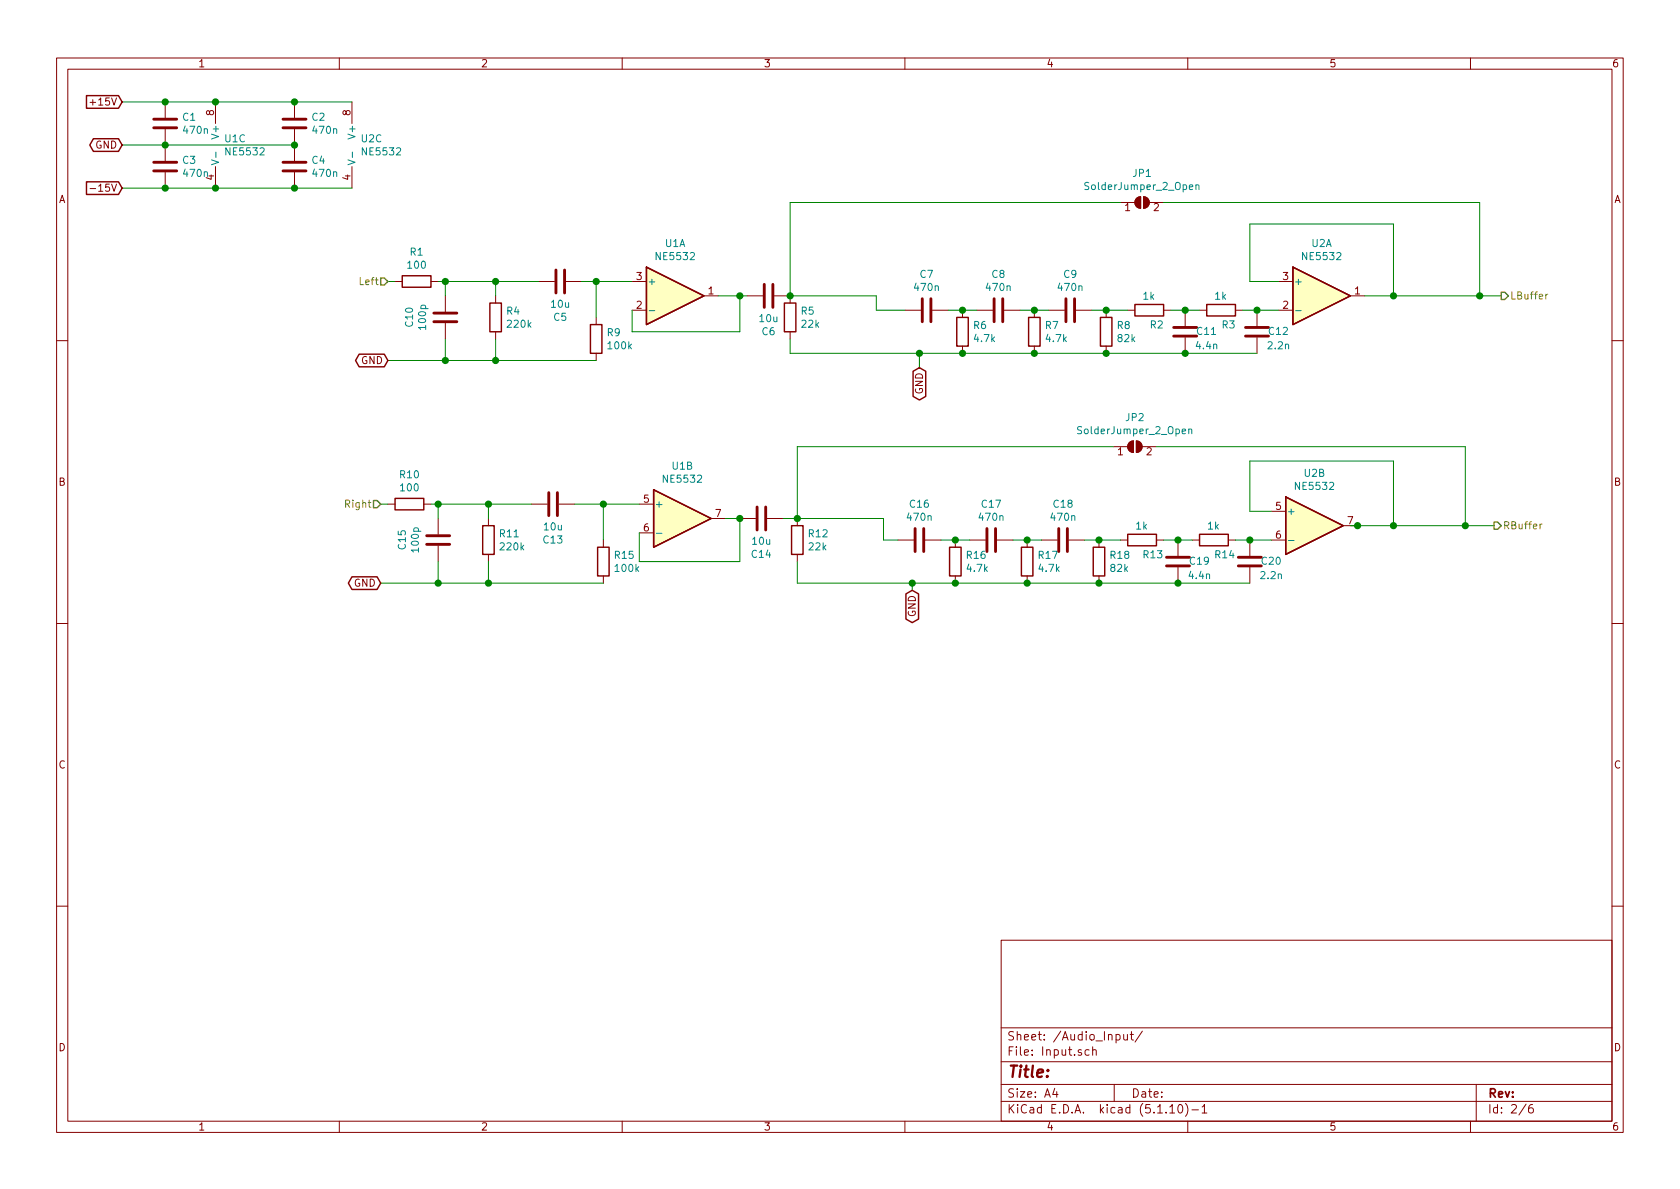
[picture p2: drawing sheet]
<svg xmlns="http://www.w3.org/2000/svg" width="297mm" height="210mm" viewBox="0 0 297 210" stroke-linecap="round" stroke-linejoin="round" font-family="sans-serif">
<g fill="none" stroke="#840000" stroke-width=".18">
<path d="M10 10.3h277v189.9h-277zM12 12.2h273v186.1h-273zM15.9 18.1h1M29.2 18v2.8M38.1 18v3.8M52.1 18v2.8M60 10.3v1.9M62.2 18v3.8M110 10.3v1.9M160 10.3v1.9M210 10.3v1.9M260 10.3v1.9"/>
<path d="M15.9 33.3h1M29.2 22.9v5.5M29.2 30.5v2.8M38.1 29.5v3.8M52.1 22.9v5.5M52.1 30.5v2.8M62.2 29.5v3.8M198.1 35.8h2.6M200.9 35.1l.4-.3h.4v2a1.03 1.03 0 0 1-.9-.6 1.03 1.03 0 0 1 .1-1.1zM202.2 34.8a1.02 1.02 0 0 1 1 1 1.02 1.02 0 0 1-1 1zM203.2 35.8h2.5M69.8 49.8h1.3"/>
<path d="M76.2 49.8h1.3M78.7 52.3v2.8M78.7 57.1v2.8M87.6 52.3v1.3M87.6 58.7v1.2M95.2 49.8h2.8M100.1 49.8h2.8M105.4 56.1v1.3M111.8 54.9h2.5M111.8 49.8h2.5M124.5 52.3h2.5M132.1 52.3h2.8"/>
<path d="M136.9 52.3h2.8v1.3M139.7 58.7v1.2M160 54.9h2.8M164.8 54.9h2.8M170.2 54.9v1.2M172.7 54.9h2.8M177.5 54.9h2.8M182.9 54.9v1.2M185.4 54.9h2.8M190.2 54.9h2.8M195.6 54.9v1.2M199.4 54.9h1.3"/>
<path d="M205.7 54.9h1.3M209.5 54.9v2.8M209.5 59.7v2.8M212.1 54.9h1.3M218.4 54.9h1.3M222.2 54.9v2.8M222.2 59.7v2.8M226.1 54.9h2.5M226.1 49.8h2.5M238.8 52.3h2.5M10 60.2h2M105.4 62.5v1.2"/>
<path d="M170.2 61.2v1.3M182.9 61.2v1.3M195.6 61.2v1.3M196.8 79h2.6M199.7 78.2l.7-.2v2a1.02 1.02 0 0 1-1-.7 1.02 1.02 0 0 1 .3-1.1zM200.9 78a1.02 1.02 0 0 1 1 1 1.02 1.02 0 0 1-1 1zM201.9 79h2.6M285 60.2h2M68.6 89.1h1.2M74.9 89.1h1.3M77.5 91.7v2.8M77.5 96.5v2.8"/>
<path d="M86.4 91.7v1.3M86.4 98v1.3M94 89.1h2.8M98.8 89.1h2.8M106.7 95.5v1.3M113 89.1h2.6M113 94.2h2.6M125.7 91.7h2.6M130.8 91.7h2.8M135.6 91.7h2.8M141 91.7v1.3M141 98v1.3"/>
<path d="M158.7 95.5h2.8M163.6 95.5h2.8M168.9 95.5v1.3M171.4 95.5h2.8M176.3 95.5h2.8M181.6 95.5v1.3M184.1 95.5h2.8M189 95.5h2.8M194.3 95.5v1.3M198.1 95.5h1.3M204.5 95.5h1.2M208.3 95.5v2.8"/>
<path d="M210.8 95.5h1.3M217.2 95.5h1.2M221 95.5v2.8M224.8 95.5h2.5M224.8 90.4h2.5M237.5 93h2.5M10 110.3h2M106.7 101.8v1.3M168.9 101.8v1.3M181.6 101.8v1.3M194.3 101.8v1.3M208.3 100.3v2.8"/>
<path d="M221 100.3v2.8M285 110.3h2M10 160.2h2M177 166.3h108v32h-108zM285 160.2h2M60 198.3v1.9M110 198.3v1.9M160 198.3v1.9M177 194.8h108M177 191.8h108M177 187.8h108M177 181.8h108"/>
<path d="M186.5 192.5l-.4 1h1M186.8 193v1M192.6 185.7l-.5-.1-.3 .3 .2 .6h.6M193.2 185.7l.2-.1 .4 .1v.9M193.2 185.1v1.5M197 191.8v3M197.3 183l.5-.1 .2 .3-.1 .6h-.6M198.7 182.9v.8a.39 .39 0 0 0 .6 .1M199.3 182.9v1M199.8 182.9h.6M200.1 182.4v1.3l.3 .2M202 182.3l-1.3 2"/>
<path d="M206.8 195.8l.5-.5v1.5M206.8 196.8h.9M208.5 195.4l.1-.1a.8 .8 0 0 1 .5 .8 .8 .8 0 0 1-.5 .7 1 1 0 0 1-.1-1.4zM209.6 195.1a1.71 1.71 0 0 1 0 2.3M210 198.3v1.9M210.7 196.3h1.2M212.5 195.8l.5-.5v1.5M212.5 196.8h.9M260 198.3v1.9M261 191.8v6.5M269.8 195.2l-1.2 2M271 195.3a.62 .62 0 0 0-.7 .7v.7l.3 .1 .4-.1 .1-.5-.1-.2-.4-.1-.3 .3"/>
</g>
<g fill="none" stroke="#840000" stroke-width=".25">
<path d="M15.3 16.9h5.7l.6 1.1-.6 1.1h-5.7zM15.3 32.2h5.7l.6 1.1-.6 1.1h-5.7zM16.5 24.5h4.5l.6 1.1-.6 1.2h-4.5l-.6-1.2zM71.1 48.8h5.1v2h-5.1zM86.6 53.6h2v5.1h-2zM104.4 57.4h2v5.1h-2zM114.3 47.2l10.2 5.1-10.2 5.1zM138.7 53.6h2v5.1h-2zM169.2 56.1h2v5.1h-2zM181.9 56.1h2v5.1h-2zM194.6 56.1h2v5.1h-2zM200.7 53.8h5v2.1h-5z"/>
<path d="M213.4 53.8h5v2.1h-5zM228.6 47.2l10.2 5.1-10.2 5.1zM63.5 62.6h4.4l.7 1.1-.7 1.2h-4.4l-.6-1.2zM161.4 65.7l1.2-.7 1.1 .7v4.4l-1.1 .6-1.2-.6zM69.8 88.1h5.1v2.1h-5.1zM85.3 93h2.1v5h-2.1zM105.7 96.8h2v5h-2zM115.6 86.6l10.1 5.1-10.1 5.1zM140 93h2v5h-2zM167.9 96.8h2v5h-2zM180.6 96.8h2v5h-2zM193.3 96.8h2v5h-2z"/>
<path d="M199.4 94.5h5.1v2h-5.1zM212.1 94.5h5.1v2h-5.1zM227.3 87.9l10.2 5.1-10.2 5zM62.2 102h4.5l.6 1.1-.6 1.1h-4.5l-.6-1.1zM160.2 105l1.1-.6 1.1 .6v4.5l-1.1 .6-1.1-.6z"/>
</g>
<g fill="none" stroke="#840000" stroke-width=".51">
<path d="M27.2 22.6h4M27.2 21.1h4M27.2 30.2h4M27.2 28.7h4M50 22.6h4.1M50 21.1h4.1M50 30.2h4.1M50 28.7h4.1M76.7 56.9h4.1M76.7 55.4h4.1M98.3 47.7v4.1M99.8 47.7v4.1"/>
<path d="M135.1 50.3v4.1M136.7 50.3v4.1M163.1 52.8v4.1M164.6 52.8v4.1M175.8 52.8v4.1M177.3 52.8v4.1M188.5 52.8v4.1M190 52.8v4.1M207.5 57.9h4.1M207.5 59.4h4.1M220.2 57.9h4.1M220.2 59.4h4.1"/>
<path d="M75.4 96.3h4.1M75.4 94.7h4.1M97 87.1v4.1M98.6 87.1v4.1M133.9 89.7v4M135.4 89.7v4M161.8 93.5v4M163.3 93.5v4M174.5 93.5v4M176 93.5v4M187.2 93.5v4M188.7 93.5v4"/>
<path d="M206.2 98.5h4.1M218.9 98.5h4.1M206.2 100.1h4.1M218.9 100.1h4.1"/>
</g>
<path d="M37.4 28.3l1.3 .4-1.3 .4M38.2 26.9v1M61.5 28.3l1.3 .4-1.3 .4M62.3 26.9v1M211.5 32.8l.1-.1h.3l.1 .8M211.5 32.7v.8M114.8 54.9h1M229.1 54.9h1M210.2 76l.2-.1h.3v.8M210.2 75.9v.8M116.1 94.3h.9M227.8 95.6h1" fill="none" stroke="#008484" stroke-width=".18"/>
<g fill="#ffffc2" stroke="#ffffc2" stroke-width=".18">
<path d="M114.3 47.2l10.2 5.1-10.2 5.1z"/>
<path d="M115.6 86.6l10.1 5.1-10.1 5.1z"/>
<path d="M227.3 87.9l10.2 5.1-10.2 5z"/>
<path d="M228.6 47.2l10.2 5.1-10.2 5.1z"/>
</g>
<g fill="#840000" stroke="#840000" stroke-width=".18">
<path d="M200.9 35.1l.4-.3h.4v2a1.03 1.03 0 0 1-.9-.6 1.03 1.03 0 0 1 .1-1.1z"/>
<path d="M202.2 34.8a1.02 1.02 0 0 1 1 1 1.02 1.02 0 0 1-1 1z"/>
<path d="M199.7 78.2l.7-.2v2a1.02 1.02 0 0 1-1-.7 1.02 1.02 0 0 1 .3-1.1z"/>
<path d="M200.9 78a1.02 1.02 0 0 1 1 1 1.02 1.02 0 0 1-1 1z"/>
</g>
<g fill="none" stroke="#008400" stroke-width=".18">
<path d="M21.6 18h40.6M21.6 25.6h30.5M21.6 33.3h40.6M198.1 35.8h-58.4v16.5h15.2v2.6h5.1M205.7 35.8h55.9v16.5M68.6 49.8h1.2M77.5 49.8h17.7M78.7 49.8v2.5M78.7 59.9v3.8M87.6 49.8v2.5M87.6 59.9v3.8M102.9 49.8h8.9"/>
<path d="M105.4 49.8v6.3M127 52.3h5.1M130.8 52.3v6.4h-19v-3.8M139.7 59.9v2.6h82.5M167.6 54.9h5.1M180.3 54.9h5.1M193 54.9h6.4M207 54.9h5.1M219.7 54.9h6.4M226.1 49.8h-5.1v-10.2h25.4v12.7M241.3 52.3h24.1M68.6 63.7h36.8"/>
<path d="M162.6 62.5v2.5M196.8 79h-55.8v12.7M204.5 79h54.6v14M67.3 89.1h1.3M76.2 89.1h17.8M77.5 89.1v2.6M77.5 99.3v3.8M86.4 89.1v2.6M86.4 99.3v3.8M101.6 89.1h11.4M106.7 89.1v6.4M128.3 91.7h2.5v7.6h-17.8v-5.1"/>
<path d="M138.4 91.7h17.8v3.8h2.5M141 99.3v3.8h80M166.4 95.5h5M179.1 95.5h5M191.8 95.5h6.3M205.7 95.5h5.1M218.4 95.5h6.4M224.8 90.4h-3.8v-8.9h25.4v11.5M238.8 93h25.4M67.3 103.1h39.4M161.3 103.1v1.3"/>
</g>
<path d="M67.3 49.1h.6l.7 .7-.7 .6h-.6zM265.4 51.7h.7l.6 .6-.6 .7h-.7zM66 88.5h.7l.6 .6-.6 .7h-.7zM264.2 92.3h.6l.6 .7-.6 .6h-.6z" fill="none" stroke="#848400" stroke-width=".25"/>
<path d="M273.3 52v.9M273.7 52l-.4 .3M272.6 92.7h-.2l-.1 .2" fill="none" stroke="#848400" stroke-width=".18"/>
<g fill="#008400" stroke="#008400" stroke-width=".25">
<circle cx="195.6" cy="62.5" r=".51"/>
<circle cx="240" cy="93" r=".51"/>
<circle cx="181.6" cy="103.1" r=".51"/>
<circle cx="168.9" cy="103.1" r=".51"/>
<circle cx="38.1" cy="18" r=".51"/>
<circle cx="181.6" cy="95.5" r=".51"/>
<circle cx="38.1" cy="33.3" r=".51"/>
<circle cx="182.9" cy="54.9" r=".51"/>
<circle cx="170.2" cy="54.9" r=".51"/>
<circle cx="182.9" cy="62.5" r=".51"/>
<circle cx="194.3" cy="103.1" r=".51"/>
<circle cx="52.1" cy="33.3" r=".51"/>
<circle cx="170.2" cy="62.5" r=".51"/>
<circle cx="162.6" cy="62.5" r=".51"/>
<circle cx="52.1" cy="18" r=".51"/>
<circle cx="259.1" cy="93" r=".51"/>
<circle cx="261.6" cy="52.3" r=".51"/>
<circle cx="222.3" cy="54.9" r=".51"/>
<circle cx="78.7" cy="49.8" r=".51"/>
<circle cx="87.6" cy="49.8" r=".51"/>
<circle cx="105.4" cy="49.8" r=".51"/>
<circle cx="77.5" cy="89.1" r=".51"/>
<circle cx="106.7" cy="89.1" r=".51"/>
<circle cx="86.4" cy="89.1" r=".51"/>
<circle cx="141" cy="91.7" r=".51"/>
<circle cx="139.7" cy="52.3" r=".51"/>
<circle cx="246.4" cy="52.3" r=".51"/>
<circle cx="130.8" cy="91.7" r=".51"/>
<circle cx="246.4" cy="93" r=".51"/>
<circle cx="130.8" cy="52.3" r=".51"/>
<circle cx="161.3" cy="103.1" r=".51"/>
<circle cx="86.4" cy="103.1" r=".51"/>
<circle cx="29.2" cy="18" r=".51"/>
<circle cx="77.5" cy="103.1" r=".51"/>
<circle cx="221" cy="95.5" r=".51"/>
<circle cx="78.7" cy="63.7" r=".51"/>
<circle cx="209.6" cy="62.5" r=".51"/>
<circle cx="87.6" cy="63.7" r=".51"/>
<circle cx="209.6" cy="54.9" r=".51"/>
<circle cx="195.6" cy="54.9" r=".51"/>
<circle cx="52.1" cy="25.6" r=".51"/>
<circle cx="208.3" cy="103.1" r=".51"/>
<circle cx="29.2" cy="25.6" r=".51"/>
<circle cx="208.3" cy="95.5" r=".51"/>
<circle cx="194.3" cy="95.5" r=".51"/>
<circle cx="168.9" cy="95.5" r=".51"/>
<circle cx="29.2" cy="33.3" r=".51"/>
</g>
<text font-size="2.8" fill="#840000" x="178" y="190.5">Title:</text>
<g font-size="2.1" fill="#840000">
<text x="178" y="184">Sheet: /Audio_Input/</text>
<text x="178" y="186.7">File: Input.sch</text>
<text x="178" y="196.9">KiCad E.D.A. kicad (5.1.10)-1</text>
<text x="178" y="194.1">Size: A4</text>
<text x="200" y="194.1">Date:</text>
<text x="263" y="194.1">Rev:</text>
<text x="263" y="196.9">Id: 2/6</text>
</g>
<g font-size="1.8" fill="#840000">
<text x="35" y="11.9">1</text>
<text x="85" y="11.9">2</text>
<text x="135" y="11.9">3</text>
<text x="185" y="11.9">4</text>
<text x="235" y="11.9">5</text>
<text x="285" y="11.9">6</text>
<text x="16.6" y="18.7">+15V</text>
<text x="37.8" y="20.4" transform="rotate(-90 37.8 20.4)">8</text>
<text x="62" y="20.4" transform="rotate(-90 62 20.4)">8</text>
<text x="16.9" y="26.3">GND</text>
<text x="10.4" y="35.9">A</text>
<text x="17.1" y="33.9">-15V</text>
<text x="62" y="31.8" transform="rotate(-90 62 31.8)">4</text>
<text x="285.4" y="35.9">A</text>
<text x="198.9" y="37.3">1</text>
<text x="204" y="37.3">2</text>
<text x="112.5" y="49.5">3</text>
<text x="125.2" y="52.1">1</text>
<text x="226.8" y="49.5">3</text>
<text x="239.5" y="52.1">1</text>
<text x="112.5" y="54.6">2</text>
<text x="226.8" y="54.6">2</text>
<text x="63.9" y="64.4">GND</text>
<text x="163.2" y="69.7" transform="rotate(-90 163.2 69.7)">GND</text>
<text x="197.6" y="80.5">1</text>
<text x="202.7" y="80.5">2</text>
<text x="10.4" y="85.9">B</text>
<text x="113.8" y="88.9">5</text>
<text x="285.4" y="85.9">B</text>
<text x="113.8" y="94">6</text>
<text x="126.5" y="91.4">7</text>
<text x="225.6" y="90.2">5</text>
<text x="225.6" y="95.2">6</text>
<text x="238.3" y="92.7">7</text>
<text x="62.6" y="103.8">GND</text>
<text x="161.9" y="109.1" transform="rotate(-90 161.9 109.1)">GND</text>
<text x="10.4" y="135.9">C</text>
<text x="285.4" y="135.9">C</text>
<text x="10.4" y="185.9">D</text>
<text x="285.4" y="185.9">D</text>
<text x="35" y="199.9">1</text>
<text x="85" y="199.9">2</text>
<text x="135" y="199.9">3</text>
<text x="185" y="199.9">4</text>
<text x="235" y="199.9">5</text>
<text x="285" y="199.9">6</text>
</g>
<g font-size="1.8" fill="#008484">
<text x="32.3" y="21.4">C1</text>
<text x="32.6" y="23.7">470n</text>
<text x="55.2" y="21.4">C2</text>
<text x="55.4" y="23.7">470n</text>
<text x="32.3" y="29">C3</text>
<text x="38.7" y="24.2" transform="rotate(-90 38.7 24.2)">V+</text>
<text x="39.8" y="25.2">U1C</text>
<text x="40.1" y="27.5">NE5532</text>
<text x="55.2" y="29">C4</text>
<text x="62.9" y="24.2" transform="rotate(-90 62.9 24.2)">V+</text>
<text x="63.9" y="25.2">U2C</text>
<text x="64.2" y="27.5">NE5532</text>
<text x="32.6" y="31.3">470n</text>
<text x="37.8" y="31.8" transform="rotate(-90 37.8 31.8)">4</text>
<text x="55.4" y="31.3">470n</text>
<text x="192.3" y="33.6">SolderJumper_2_Open</text>
<text x="200.4" y="31.3">JP1</text>
<text x="72.2" y="47.5">100</text>
<text x="72.5" y="45.2">R1</text>
<text x="116.2" y="46">NE5532</text>
<text x="117.6" y="43.7">U1A</text>
<text x="230.5" y="46">NE5532</text>
<text x="231.9" y="43.7">U2A</text>
<text x="114.4" y="50.4">+</text>
<text x="161.8" y="51.5">470n</text>
<text x="162.7" y="49.1">C7</text>
<text x="174.5" y="51.5">470n</text>
<text x="175.4" y="49.1">C8</text>
<text x="187.2" y="51.5">470n</text>
<text x="188.1" y="49.1">C9</text>
<text x="202.2" y="53">1k</text>
<text x="214.9" y="53">1k</text>
<text x="228.7" y="50.4">+</text>
<text x="73" y="57.7" transform="rotate(-90 73 57.7)">C10</text>
<text x="75.3" y="58.1" transform="rotate(-90 75.3 58.1)">100p</text>
<text x="89.6" y="55.6">R4</text>
<text x="89.8" y="58">220k</text>
<text x="97.5" y="54.4">10u</text>
<text x="97.9" y="56.7">C5</text>
<text x="107.4" y="59.5">R9</text>
<text x="134.4" y="57">10u</text>
<text x="134.8" y="59.3">C6</text>
<text x="141.7" y="55.6">R5</text>
<text x="141.8" y="58">22k</text>
<text x="172.2" y="58.2">R6</text>
<text x="184.9" y="58.2">R7</text>
<text x="197.6" y="58.2">R8</text>
<text x="203.4" y="58.1">R2</text>
<text x="211.7" y="59.2">C11</text>
<text x="216.1" y="58.1">R3</text>
<text x="224.4" y="59.2">C12</text>
<text x="107.6" y="61.8">100k</text>
<text x="172.3" y="60.5">4.7k</text>
<text x="185" y="60.5">4.7k</text>
<text x="197.7" y="60.5">82k</text>
<text x="211.6" y="61.8">4.4n</text>
<text x="224.3" y="61.8">2.2n</text>
<text x="191" y="76.8">SolderJumper_2_Open</text>
<text x="199.1" y="74.5">JP2</text>
<text x="118.9" y="83.1">U1B</text>
<text x="70.8" y="84.6">R10</text>
<text x="70.9" y="86.9">100</text>
<text x="115.7" y="89.8">+</text>
<text x="117.4" y="85.4">NE5532</text>
<text x="160.9" y="89.8">C16</text>
<text x="173.6" y="89.8">C17</text>
<text x="186.3" y="89.8">C18</text>
<text x="229.2" y="86.6">NE5532</text>
<text x="230.7" y="84.3">U2B</text>
<text x="88.4" y="95">R11</text>
<text x="96.3" y="93.8">10u</text>
<text x="143" y="95">R12</text>
<text x="160.6" y="92.1">470n</text>
<text x="173.3" y="92.1">470n</text>
<text x="186" y="92.1">470n</text>
<text x="200.9" y="93.6">1k</text>
<text x="213.6" y="93.6">1k</text>
<text x="227.5" y="91.1">+</text>
<text x="71.8" y="97.1" transform="rotate(-90 71.8 97.1)">C15</text>
<text x="74.1" y="97.5" transform="rotate(-90 74.1 97.5)">100p</text>
<text x="88.6" y="97.3">220k</text>
<text x="96.1" y="96.1">C13</text>
<text x="108.7" y="98.8">R15</text>
<text x="108.9" y="101.1">100k</text>
<text x="133" y="98.6">C14</text>
<text x="133.1" y="96.3">10u</text>
<text x="143.1" y="97.3">22k</text>
<text x="171" y="98.8">R16</text>
<text x="171.1" y="101.1">4.7k</text>
<text x="183.7" y="98.8">R17</text>
<text x="183.8" y="101.1">4.7k</text>
<text x="196.4" y="98.8">R18</text>
<text x="196.4" y="101.1">82k</text>
<text x="202.2" y="98.7">R13</text>
<text x="210.4" y="99.9">C19</text>
<text x="214.9" y="98.7">R14</text>
<text x="223.1" y="99.9">C20</text>
<text x="210.3" y="102.4">4.4n</text>
<text x="223" y="102.4">2.2n</text>
</g>
<g font-size="1.8" fill="#848400">
<text x="63.8" y="50.4">Left</text>
<text x="267" y="53">LBuffer</text>
<text x="61.3" y="89.8">Right</text>
<text x="265.7" y="93.6">RBuffer</text>
</g>
</svg>
